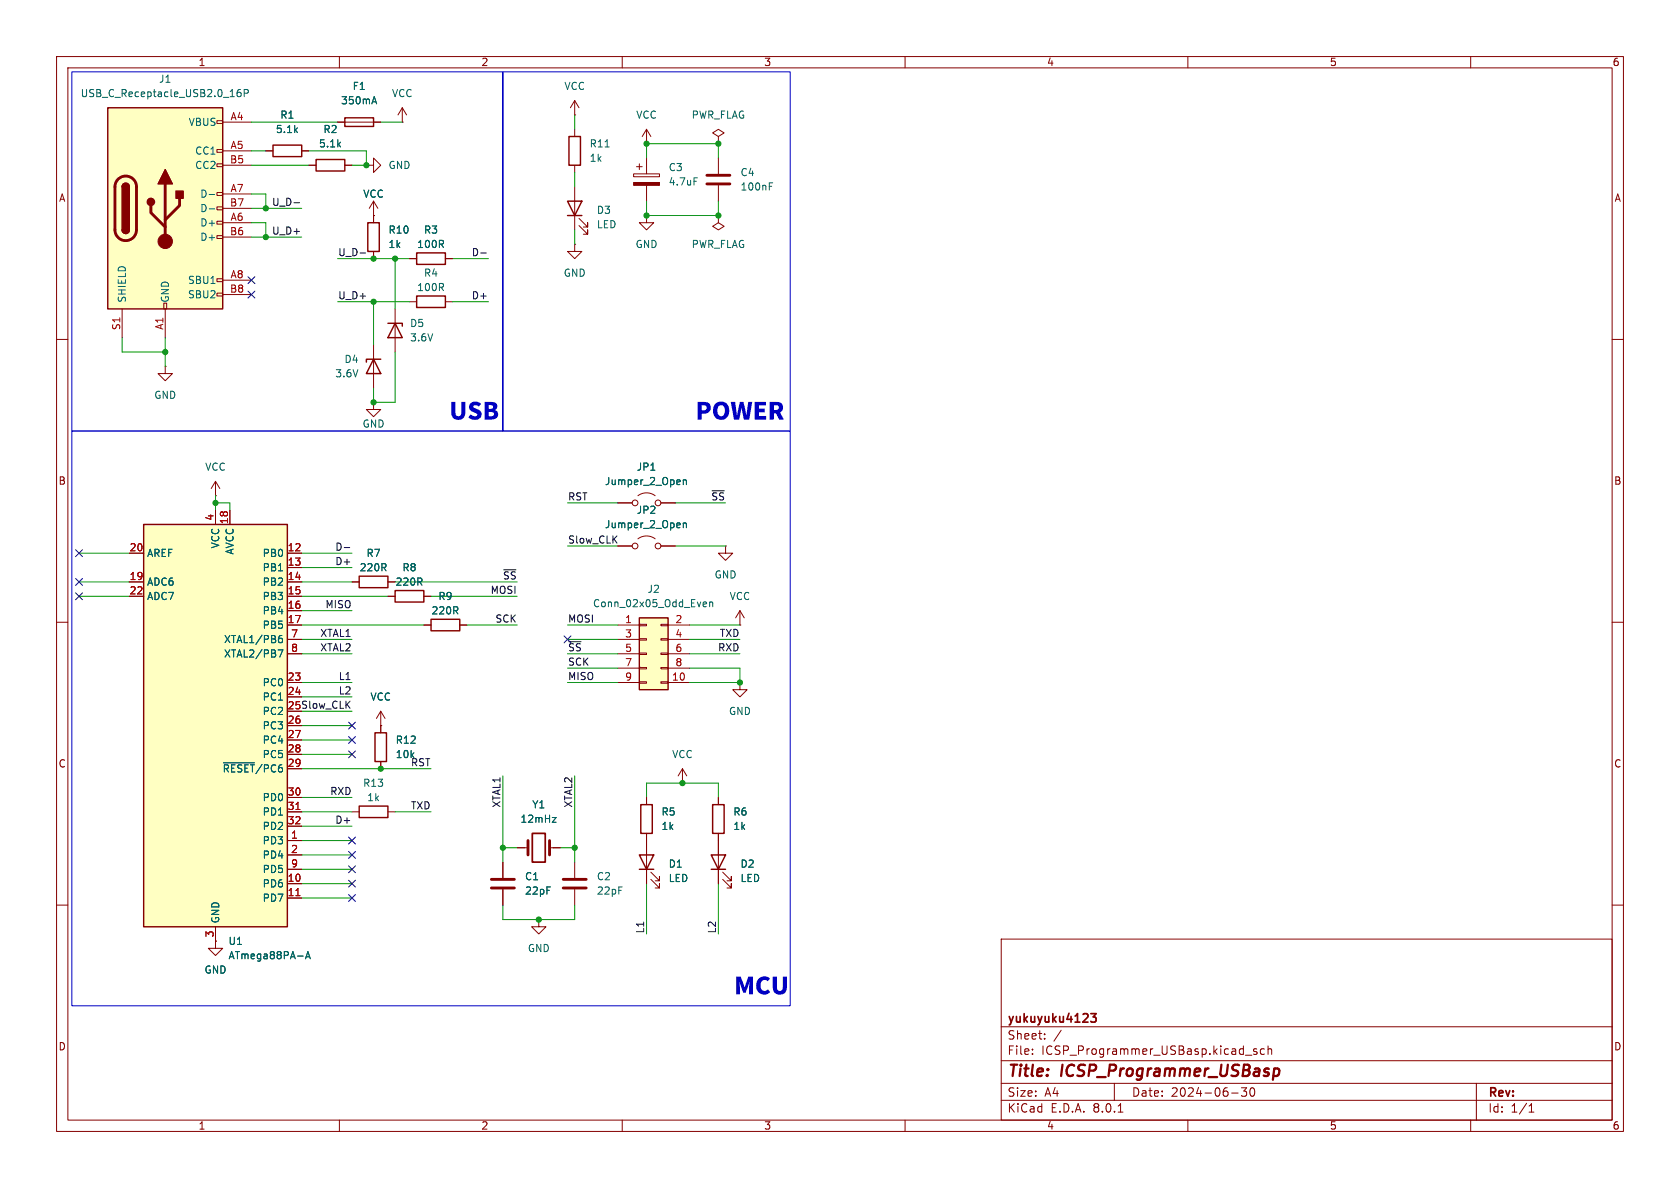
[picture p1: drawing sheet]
<svg xmlns="http://www.w3.org/2000/svg" width="297mm" height="210mm" viewBox="0 0 297 210" stroke-linecap="round" stroke-linejoin="round" font-family="sans-serif">
<g fill="none" stroke="#840000" stroke-width=".18">
<path d="M10 10h277v190h-277zM12 12h273v186h-273zM60 10v2M110 10v2M160 10v2M210 10v2M260 10v2M66 38.1h.1M66 35.6l-.7 1.2M66 35.6v2.5M66 35.6l.8 1.2M112 30.7h4.6v.5h-4.6z"/>
<path d="M112.5 29.5h1M113 29v1M114.3 25.4h.1M114.3 22.9v2.5M114.3 27.9v2.8M114.3 32.8v2.8M114.3 22.9l-.8 1.2M114.3 22.9l.8 1.2M10 60h2M285 60h2M38.1 87.6h.1M38.1 85.1l-.8 1.3"/>
<path d="M38.1 85.1v2.5M38.1 85.1l.8 1.3M10 110h2M285 110h2M10 160h2M285 160h2M38.1 166.4v1.2h1.3l-1.3 1.3-1.3-1.3h1.3M38.1 166.4h.1M177 166h108v32h-108zM60 198v2M110 198v2M160 198v2"/>
<path d="M177 194.5h108M177 191.5h108M177 187.5h108M177 181.5h108M182.5 186.3v.1M182.5 185.5v.1M184.7 183.6v.1M184.7 182.8v.1M187.6 182.1l-1.3 2M197 191.5v3M197.7 196.6h.8M210 198v2"/>
<path d="M217.7 193.2h1.2M220.2 186.5h1.1M220.4 192.3l-.5 .6 .4 .1v.7l-.2 .1h-.4l-.2-.1M221.1 192.4a.81 .81 0 0 0 .4 1.4l.2-.1 .1-.5-.1-.8M222.2 185.5l-.4-.1-.2 .2 .1 .2 .5 .2v.3h-.6M223.5 185.5l-.4-.1-.3 .3v.4l.2 .2h.5M224.2 185.5l.2-.1 .3 .1 .1 .9M224.2 184.9v1.5M260 198v2M261 191.5v6.5M270.3 196.6h.9M270.3 195.5l.4-.4v1.5"/>
</g>
<path d="M225.5 188.9h.3l.3 .2v.7a.66 .66 0 0 1-.8 .4" fill="none" stroke="#840000" stroke-width=".4"/>
<path d="M192.8 179.2h1l-.5 .6 .4 .1v.6l-.2 .2-.6-.1" fill="none" stroke="#840000" stroke-width=".3"/>
<path d="M112 32.3h4.6v.5h-4.6z" fill="#840000" stroke="#840000" stroke-width=".18"/>
<path d="M122.7 31.4h.6" fill="none" stroke="#006464" stroke-width=".18"/>
<path d="M25.4 92.7h25.4v71.1h-25.4z" fill="#ffffc2"/>
<path d="M25.4 92.7h25.4v71.1h-25.4zM76.2 109.5h5.1v2h-5.1z" fill="none" stroke="#840000" stroke-width=".25"/>
<g fill="none" stroke="#840000" stroke-width=".18">
<path d="M22.9 97.8h2.5M38.1 90.2v2.5M40.6 90.2v2.5M50.8 97.8h2.5M22.9 102.9h2.5M22.9 105.4h2.5M50.8 100.3h2.5M50.8 102.9h2.5M50.8 105.4h2.5M50.8 108h2.5M50.8 110.5h2.5M50.8 113h2.5"/>
<path d="M50.8 115.6h2.5M74.9 110.5h1.3M81.3 110.5h1.2M50.8 120.7h2.5M50.8 123.2h2.5M50.8 128.3h2.5M50.8 130.8h2.5M50.8 133.4h2.5M50.8 135.9h2.5M50.8 148.6h2.5M50.8 156.2h2.5M50.8 158.8h2.5"/>
<path d="M50.8 151.1h2.5M50.8 141h2.5M50.8 143.5h2.5M50.8 146.1h2.5M50.8 153.7h2.5M38.1 163.8v2.6"/>
</g>
<path d="M52.3 158.3h.7M52.3 143.1h.7" fill="none" stroke="#a90000" stroke-width=".18"/>
<path d="M49.2 114.9h.8l-.5 1.2M49.3 112.9l.4-.1 .2 .3-.1 .4-.3 .1-.2-.1M49.8 112.3l-.3 .1-.2 .2M39.5 134.8h5.5M54 169.5l.4-1.3 .5 1.3M54.1 169.1h.6" fill="none" stroke="#006464" stroke-width=".18"/>
<path d="M113 109.2h5.1v12.7h-5.1z" fill="#ffffc2"/>
<g fill="none" stroke="#840000" stroke-width=".18">
<path d="M69.8 54.6v7.6M72.4 53.3h1.3M78.7 53.3h1.3M66 71.1v1.3h1.3l-1.3 1.3-1.2-1.3h1.2M66 71.1h.1M109.2 88.9h2.6M109.2 96.5h2.6M112.8 87.6a2.54 2.54 0 0 1 3 0M112.8 95.3a2.54 2.54 0 0 1 3 0M116.8 88.9h2.6M116.8 96.5h2.6M128.3 96.5v1.3h1.2l-1.2 1.3-1.3-1.3h1.3"/>
<path d="M128.3 96.5h.1M109.2 110.5h3.8M109.2 113h3.8M109.2 115.6h3.8M109.2 118.1h3.8M113 118h1.3v.2h-1.3zM113 115.4h1.3v.3h-1.3zM113 112.9h1.3v.3h-1.3zM113 110.4h1.3v.2h-1.3zM116.8 118h1.3v.2h-1.3zM116.8 115.4h1.3v.3h-1.3zM116.8 112.9h1.3v.3h-1.3z"/>
<path d="M116.8 110.4h1.3v.2h-1.3zM118.1 110.5h3.8M118.1 113h3.8M118.1 115.6h3.8M118.1 118.1h3.8M130.8 110.5h.1M130.8 108l-.8 1.2M130.8 108v2.5M130.8 108l.8 1.2M67.3 128.3v1.2M67.3 134.6v1.3M109.2 120.7h3.8"/>
<path d="M113 120.5h1.3v.3h-1.3zM116.8 120.5h1.3v.3h-1.3zM118.1 120.7h3.8M120.6 138.4h.1M120.6 135.9l-.7 1.3M120.6 135.9v2.5M120.6 135.9l.8 1.3M130.8 120.7v1.2h1.3l-1.3 1.3-1.3-1.3h1.3M130.8 120.7h.1M62.2 143.5h1.3M68.6 143.5h1.2M88.9 152.4v2.8"/>
<path d="M88.9 157.2v2.8M91.4 149.9h1.9M97.2 149.9h1.9M101.6 152.4v2.8M101.6 157.2v2.8M114.3 141v1.2M114.3 147.3v8.9M115.1 155.4l1.5 1.6v-.8v.8h-.8M115.1 154.2l1.5 1.5v-.8v.8h-.8M127 141v1.2M127 147.3v8.9M127.8 155.4l1.5 1.6v-.8v.8h-.8"/>
<path d="M127.8 154.2l1.5 1.5v-.8v.8h-.8M95.2 162.6v1.2h1.3l-1.3 1.3-1.2-1.3h1.2M95.2 162.6h.1"/>
<circle cx="112.3" cy="88.9" r=".51"/>
<circle cx="112.3" cy="96.5" r=".51"/>
<circle cx="116.3" cy="88.9" r=".51"/>
<circle cx="116.3" cy="96.5" r=".51"/>
</g>
<path d="M68.6 57.2h2.5v.5M69.8 57.2l1.3 2.5h-2.5zM73.7 52.3h5v2.1h-5zM113 109.2h5.1v12.7h-5.1zM66.3 129.5h2v5.1h-2zM63.5 142.5h5.1v2h-5.1zM113 151.1h2.6l-1.3 2.6zM113 153.7h2.6M113.3 142.2h2v5.1h-2zM125.7 151.1h2.6l-1.3 2.6zM125.7 153.7h2.6M126 142.2h2v5.1h-2z" fill="none" stroke="#840000" stroke-width=".25"/>
<path d="M120.8 84.8v.9M120.8 92.4v.9M120.8 84.9l.2-.1 .3 .1v.8M120.8 92.6l.2-.2 .3 .1v.8M124.5 106.4l.4 .1v.2l-.6 .1M124.9 107.2l-.4 .1M125.5 106.5l.1-.1 .3 .1 .1 .8M125.5 106.4v.9M97.6 144.5h.7l-.7 .9h.7" fill="none" stroke="#006464" stroke-width=".18"/>
<path d="M86.9 157h4M86.9 155.4h4M93.3 148.6v2.5M97.2 148.6v2.5M99.6 157h4M99.6 155.4h4" fill="none" stroke="#840000" stroke-width=".51"/>
<path d="M94.1 147.3h2.3v5.1h-2.3z" fill="none" stroke="#840000" stroke-width=".3"/>
<path d="M19 19.1h20.4v35.5h-20.4z" fill="#ffffc2"/>
<g fill="none" stroke="#840000" stroke-width=".18">
<path d="M71.1 19.1l-.7 1.2M71.1 19.1v2.5M71.1 19.1l.8 1.2M101.6 17.8v2.5M101.6 17.8l-.8 1.3M101.6 17.8l.8 1.3M38.4 39.1h1v.5h-1zM38.4 36.6h1v.5h-1zM38.4 34h1v.5h-1zM38.4 29h1v.5h-1zM38.4 26.4h1v.5h-1zM38.4 21.3h1v.5h-1z"/>
<path d="M39.4 21.6h5M39.4 26.7h5M39.4 39.4h5M39.4 34.3h5M39.4 29.2h5M39.4 36.8h5M47 26.7h1.3M53.3 26.7h1.3M54.6 29.2h1.3M59.7 21.6h7.6M61 29.2h1.2M64.8 29.2h1.2v-1.3l1.3 1.3-1.3 1.3v-1.3"/>
<path d="M64.8 29.2h.1M66 38.1h.1M66 38.1v1.3M71.1 21.6h.1M101.6 20.3h.1M101.6 22.9v1.2M101.6 29.2v1.3M101.6 33v7.6M102.4 39.9l1.5 1.5v-.8v.8h-.8M102.4 38.6l1.5 1.5v-.7v.7h-.8M114.3 38.1v1.3h1.3l-1.3 1.2-1.3-1.2h1.3M114.3 38.1h.1"/>
<path d="M127 38.1v1.3l1 .6-1 .6-1-.6 1-.6M127 38.1h.1M127 24.1l1-.6-1-.6-1 .6 1 .6v1.3M127 25.4h.1M127 27.9v2.8M127 32.8v2.8M21.6 54.6v5.1M29 53.6h.5v1h-.5zM29.2 54.6v5.1M38.4 51.8h1v.5h-1zM38.4 49.3h1v.5h-1zM38.4 41.7h1v.5h-1z"/>
<path d="M39.4 49.5h5M39.4 41.9h5M39.4 52.1h5M66 44.5v1.2M72.4 45.7h1.3M78.7 45.7h1.3M101.6 43.2v1.3h1.3l-1.3 1.2-1.3-1.2h1.3M101.6 43.2h.1M29.2 64.8v1.2h1.3l-1.3 1.3-1.3-1.3h1.3M29.2 64.8h.1M66 61v7.6M22.9 97.8h2.5"/>
<path d="M38.1 90.2v2.5M40.6 90.2v2.5M50.8 97.8h2.5M109.2 96.5h2.6M109.2 88.9h2.6M116.8 96.5h2.6M116.8 88.9h2.6M22.9 102.9h2.5M22.9 105.4h2.5M50.8 102.9h2.5M50.8 105.4h2.5M50.8 110.5h2.5"/>
<path d="M50.8 100.3h2.5M50.8 108h2.5M50.8 113h2.5M50.8 115.6h2.5M62.2 102.9h1.3M68.6 102.9h1.2M68.6 105.4h1.2M74.9 105.4h1.3M74.9 110.5h1.3M81.3 110.5h1.2M50.8 120.7h2.5M50.8 123.2h2.5"/>
<path d="M50.8 128.3h2.5M50.8 130.8h2.5M50.8 133.4h2.5M50.8 135.9h2.5M67.3 128.3h.1M67.3 125.7l-.8 1.3M67.3 125.7v3.8M67.3 134.6v1.3M67.3 125.7l.8 1.3M50.8 148.6h2.5M50.8 156.2h2.5M50.8 158.8h2.5"/>
<path d="M50.8 151.1h2.5M50.8 141h2.5M50.8 143.5h2.5M50.8 146.1h2.5M50.8 153.7h2.5M88.9 152.4v2.8M88.9 157.2v2.8M91.4 149.9h1.3M97.8 149.9h1.3M114.3 141v1.2M114.3 147.3v3.8M114.3 153.7v2.5"/>
<path d="M127 141v1.2M127 147.3v3.8M127 153.7v2.5M38.1 166.4h.1M38.1 163.8v2.6"/>
</g>
<g fill="none" stroke="#840000" stroke-width=".25">
<path d="M19 19.1h20.4v35.5h-20.4zM21.6 33a.64 .64 0 0 1 .6-.6 .64 .64 0 0 1 .7 .6M48.3 25.7h5v2h-5zM55.9 28.2h5.1v2h-5.1zM61 20.8h5v1.6h-5zM65 39.4h2.1v5.1h-2.1zM100.3 35.6h2.6l-1.3 2.5zM100.3 38.1h2.6M100.6 24.1h2v5.1h-2zM21.6 40.6a.64 .64 0 0 0 .6 .7 .64 .64 0 0 0 .7-.7M73.7 44.7h5v2h-5zM66 63.5l1.3 2.5h-2.5z"/>
<path d="M67.3 63.5h-2.5v.5M63.5 101.9h5.1v2h-5.1zM69.8 104.4h5.1v2h-5.1z"/>
</g>
<path d="M20.9 31.7a1.91 1.91 0 0 1 2-.4 1.91 1.91 0 0 1 1.2 1.7v7.6a1.91 1.91 0 0 1-1.9 1.9 1.91 1.91 0 0 1-1.9-1.9v-7.7l.2-.7zM26.7 36.3v1.3l2.5 2.5M29.2 32.5v10.2M31.7 35.1v1.2l-2.5 2.6M125 32.5h4M125 31h4" fill="none" stroke="#840000" stroke-width=".51"/>
<g fill="#840000" stroke="#840000" stroke-width=".25">
<path d="M21.6 40.6h1.3a.64 .64 0 0 1-.7 .7 .64 .64 0 0 1-.6-.7z"/>
<path d="M21.6 33h1.3v7.6h-1.3z"/>
<path d="M21.8 32.6a.64 .64 0 0 1 .7-.2 .64 .64 0 0 1 .4 .6h-1.3z"/>
<path d="M29.2 30l1.3 2.5h-2.6z"/>
<path d="M31.1 33.8h1.3v1.3h-1.3z"/>
<circle cx="26.7" cy="35.7" r=".63"/>
</g>
<circle cx="29.2" cy="42.7" r="1.27" fill="#840000" stroke="#840000" stroke-width=".18"/>
<g fill="none" stroke="#006464" stroke-width=".18">
<path d="M42.5 15.8l-.3 .1a.86 .86 0 0 0 0 1.2l.4-.1v-.5l-.2-.2-.4 .1-.1 .1M43.2 16.5l.6-.1 .1-.2-.1-.3-.6-.1v1.3M65.9 18h.6M66.2 17.1l.4 1.3M37 34.4h1M37 36.9h1M107 26h.7M136 32.9h.4M136 32.3h.6M120.8 84.8v.9M120.8 92.4v.9M120.8 92.6l.2-.2 .3 .1v.8"/>
<path d="M120.8 84.9l.2-.1 .3 .1v.8M49.2 114.9h.8l-.5 1.2M49.3 112.9l.4-.1 .2 .3-.1 .4-.3 .1-.2-.1M49.8 112.3l-.3 .1-.2 .2M39.5 134.8h5.5M97.6 144.5h.7l-.7 .9h.7M54 169.5l.4-1.3 .5 1.3M54.1 169.1h.6"/>
</g>
<path d="M52 35.8h.9M63.7 44.7h.9M85 44.7h1M60.9 96.8h.9" fill="none" stroke="#0f0f0f" stroke-width=".18"/>
<path d="M12.7 12.7h76.2v63.5h-76.2zM88.9 12.7h50.8v63.5h-50.8zM12.7 76.2h127v101.6h-127z" fill="none" stroke="#0000c2" stroke-width=".18"/>
<g fill="none" stroke="#009600" stroke-width=".18">
<path d="M44.4 29.2h10.2M44.4 26.7h2.6M44.4 21.6h15.3M44.4 36.8h8.9M44.4 34.3h2.6v2.5M44.4 39.4h2.6v2.5M54.6 26.7h10.2v2.5h-2.6M67.3 21.6h3.8M101.6 20.3v2.6M101.6 30.5v2.5M114.3 27.9v-2.5h12.7v2.5M114.3 35.6v2.5h12.7v-2.5"/>
<path d="M21.6 59.7v2.5h7.6M29.2 59.7v5.1M44.4 41.9h8.9M59.7 53.3h12.7M59.7 45.7h12.7M66 53.3v7.7M69.8 45.7v8.9M80 53.3h6.4M80 45.7h6.4M101.6 40.6v2.6M69.8 62.2v8.9h-3.8v-2.5M14 97.8h8.9"/>
<path d="M38.1 88.9h2.5v1.3M38.1 87.6v2.6M53.3 97.8h8.9M100.3 88.9h8.9M100.3 96.5h8.9M119.4 88.9h8.9M119.4 96.5h8.9M14 105.4h8.9M14 102.9h8.9M53.3 115.6h8.9M53.3 105.4h15.3M53.3 102.9h8.9"/>
<path d="M53.3 110.5h21.6M53.3 113h8.9M53.3 100.3h8.9M53.3 108h8.9M69.8 102.9h21.6M76.2 105.4h15.2M82.5 110.5h8.9M100.3 115.6h8.9M100.3 110.5h8.9M100.3 113h8.9M100.3 118.1h8.9M121.9 118.1h8.9v2.6h-8.9"/>
<path d="M121.9 115.6h8.9M121.9 110.5h8.9M121.9 113h8.9M53.3 120.7h8.9M53.3 128.3h8.9M53.3 125.7h8.9M53.3 123.2h8.9M53.3 135.9h22.9M53.3 130.8h8.9M53.3 133.4h8.9M88.9 137.2v15.2M100.3 120.7h8.9"/>
<path d="M101.6 137.2v15.2M53.3 158.8h8.9M53.3 156.2h8.9M53.3 153.7h8.9M53.3 151.1h8.9M53.3 141h8.9M53.3 146.1h8.9M53.3 148.6h8.9M53.3 143.5h8.9M69.8 143.5h6.4M88.9 149.9h2.5M99.1 149.9h2.5"/>
<path d="M114.3 141v-2.6h12.7v2.6M114.3 156.2v8.9M127 156.2v8.9M88.9 160v2.6h12.7v-2.6"/>
</g>
<g fill="none" stroke="#000084" stroke-width=".18">
<path d="M43.8 48.9l1.3 1.2M43.8 51.5l1.3 1.2M45.1 48.9l-1.3 1.2M45.1 51.5l-1.3 1.2M13.4 97.2l1.2 1.2M14.6 97.2l-1.2 1.2M13.4 104.8l1.2 1.2M13.4 102.3l1.2 1.2M14.6 104.8l-1.2 1.2M14.6 102.3l-1.2 1.2M99.7 112.4l1.2 1.2M100.9 112.4l-1.2 1.2"/>
<path d="M61.6 130.2l1.2 1.2M61.6 127.7l1.2 1.2M61.6 132.7l1.2 1.3M62.8 130.2l-1.2 1.2M62.8 127.7l-1.2 1.2M62.8 132.7l-1.2 1.3M61.6 155.6l1.2 1.2M61.6 158.1l1.2 1.3M61.6 153.1l1.2 1.2M61.6 148l1.2 1.2M61.6 150.5l1.2 1.2M62.8 155.6l-1.2 1.2"/>
<path d="M62.8 158.1l-1.2 1.3M62.8 153.1l-1.2 1.2M62.8 148l-1.2 1.2M62.8 150.5l-1.2 1.2"/>
</g>
<path d="M52.3 158.3h.7M52.3 143.1h.7" fill="none" stroke="#a90000" stroke-width=".18"/>
<g fill="#009600" stroke="#009600" stroke-width=".18">
<circle cx="38.1" cy="88.9" r=".46"/>
<circle cx="67.3" cy="135.9" r=".46"/>
<circle cx="88.9" cy="149.9" r=".46"/>
<circle cx="64.8" cy="29.2" r=".46"/>
<circle cx="114.3" cy="38.1" r=".46"/>
<circle cx="127" cy="38.1" r=".46"/>
<circle cx="114.3" cy="25.4" r=".46"/>
<circle cx="127" cy="25.4" r=".46"/>
<circle cx="130.8" cy="120.7" r=".46"/>
<circle cx="95.2" cy="162.6" r=".46"/>
<circle cx="101.6" cy="149.9" r=".46"/>
<circle cx="66" cy="53.3" r=".46"/>
<circle cx="66" cy="71.1" r=".46"/>
<circle cx="69.8" cy="45.7" r=".46"/>
<circle cx="66" cy="45.7" r=".46"/>
<circle cx="29.2" cy="62.2" r=".46"/>
<circle cx="47" cy="36.8" r=".46"/>
<circle cx="47" cy="41.9" r=".46"/>
<circle cx="120.6" cy="138.4" r=".46"/>
</g>
<g font-size="4.2" fill="#0000c2">
<text x="79.4" y="75">USB</text>
<text x="123" y="75">POWER</text>
<text x="129.8" y="176.6">MCU</text>
</g>
<g font-size="2.8" fill="#840000">
<text x="178" y="190.9">Title:</text>
<text x="187.7" y="190.9">ICSP_Programmer_USBasp</text>
</g>
<g font-size="2.1" fill="#840000">
<text x="178" y="184">Sheet:</text>
<text x="178" y="181.2">yukuyuku4123</text>
<text x="178" y="186.7">File:</text>
<text x="184.1" y="186.7">ICSP_Programmer_USBasp.kicad_sch</text>
<text x="178" y="196.9">KiCad</text>
<text x="178" y="194.1">Size:</text>
<text x="184.7" y="194.1">A4</text>
<text x="185.7" y="196.9">E.D.A.</text>
<text x="193.3" y="196.9">8.0.1</text>
<text x="200" y="194.1">Date:</text>
<text x="207" y="194.1">2024-06-30</text>
<text x="263" y="194.3">Rev:</text>
<text x="263" y="196.9">Id:</text>
<text x="267.1" y="196.9">1/1</text>
</g>
<g font-size="1.8" fill="#840000">
<text x="35" y="11.9">1</text>
<text x="85" y="11.9">2</text>
<text x="135" y="11.9">3</text>
<text x="185" y="11.9">4</text>
<text x="235" y="11.9">5</text>
<text x="285" y="11.9">6</text>
<text x="10.3" y="35.9">A</text>
<text x="285.3" y="35.9">A</text>
<text x="10.3" y="85.9">B</text>
<text x="285.3" y="85.9">B</text>
<text x="50.8" y="125.5">25 Slow_CLK</text>
<text x="10.3" y="135.9">C</text>
<text x="285.3" y="135.9">C</text>
<text x="10.3" y="185.9">D</text>
<text x="285.3" y="185.9">D</text>
<text x="35" y="199.9">1</text>
<text x="85" y="199.9">2</text>
<text x="135" y="199.9">3</text>
<text x="185" y="199.9">4</text>
<text x="235" y="199.9">5</text>
<text x="285" y="199.9">6</text>
</g>
<g font-size="1.8" fill="#006464">
<text x="14.2" y="17.4">USB_C_Receptacle_USB2.0_16P</text>
<text x="28" y="14.8">J1</text>
<text x="62.2" y="16.1">F1</text>
<text x="69.2" y="17.4">VCC</text>
<text x="99.7" y="16.1">VCC</text>
<text x="33.3" y="22.5">VBUS</text>
<text x="48.7" y="23.7">5.1k</text>
<text x="49.5" y="21.2">R1</text>
<text x="57.1" y="23.7">R2</text>
<text x="60.2" y="18.6">350mA</text>
<text x="112.4" y="21.2">VCC</text>
<text x="122.2" y="21.2">PWR_FLAG</text>
<text x="34.4" y="27.5">CC1</text>
<text x="56.3" y="26.3">5.1k</text>
<text x="104.1" y="26.3">R11</text>
<text x="104.1" y="28.8">1k</text>
<text x="34.4" y="30.1">CC2</text>
<text x="35.3" y="35.2">D-</text>
<text x="64.1" y="35.2">VCC</text>
<text x="68.6" y="30.1">GND</text>
<text x="118.1" y="30.5">C3</text>
<text x="118.1" y="33">4.7uF</text>
<text x="130.8" y="31.3">C4</text>
<text x="130.8" y="33.9">100nF</text>
<text x="35.3" y="40.2">D+</text>
<text x="35.3" y="37.7">D-</text>
<text x="68.6" y="41.5">R10</text>
<text x="74.9" y="41.5">R3</text>
<text x="105.4" y="38">D3</text>
<text x="105.4" y="40.6">LED</text>
<text x="35.3" y="42.8">D+</text>
<text x="68.6" y="44">1k</text>
<text x="73.6" y="44">100R</text>
<text x="112.3" y="44">GND</text>
<text x="122.2" y="44">PWR_FLAG</text>
<text x="22.5" y="53.6" transform="rotate(-90 22.5 53.6)">SHIELD</text>
<text x="30.1" y="53.6" transform="rotate(-90 30.1 53.6)">GND</text>
<text x="33.1" y="50.4">SBU1</text>
<text x="33.1" y="52.9">SBU2</text>
<text x="73.6" y="51.7">100R</text>
<text x="74.9" y="49.1">R4</text>
<text x="99.6" y="49.1">GND</text>
<text x="72.4" y="58">D5</text>
<text x="60.8" y="64.4">D4</text>
<text x="72.4" y="60.6">3.6V</text>
<text x="27.2" y="70.7">GND</text>
<text x="59.2" y="66.9">3.6V</text>
<text x="64" y="75.8">GND</text>
<text x="36.2" y="83.4">VCC</text>
<text x="112.5" y="83.4">JP1</text>
<text x="106.9" y="86">Jumper_2_Open</text>
<text x="106.9" y="93.6">Jumper_2_Open</text>
<text x="112.5" y="91">JP2</text>
<text x="25.9" y="98.7">AREF</text>
<text x="39" y="97" transform="rotate(-90 39 97)">VCC</text>
<text x="41.5" y="98.1" transform="rotate(-90 41.5 98.1)">AVCC</text>
<text x="46.3" y="98.7">PB0</text>
<text x="46.3" y="101.2">PB1</text>
<text x="63.5" y="101.2">220R</text>
<text x="64.7" y="98.7">R7</text>
<text x="71" y="101.2">R8</text>
<text x="25.9" y="103.7">ADC6</text>
<text x="25.9" y="106.3">ADC7</text>
<text x="46.3" y="103.7">PB2</text>
<text x="46.3" y="106.3">PB3</text>
<text x="69.8" y="103.7">220R</text>
<text x="77.4" y="106.3">R9</text>
<text x="104.7" y="107.5">Conn_02x05_Odd_Even</text>
<text x="114.4" y="105">J2</text>
<text x="126.2" y="102.5">GND</text>
<text x="128.9" y="106.3">VCC</text>
<text x="39.5" y="113.9">XTAL1/PB6</text>
<text x="46.3" y="108.8">PB4</text>
<text x="46.3" y="111.4">PB5</text>
<text x="76.2" y="108.8">220R</text>
<text x="39.5" y="116.4">XTAL2/PB7</text>
<text x="46.3" y="121.5">PC0</text>
<text x="46.3" y="124.1">PC1</text>
<text x="65.4" y="124.1">VCC</text>
<text x="46.3" y="126.6">PC2</text>
<text x="46.3" y="129.1">PC3</text>
<text x="46.3" y="131.7">PC4</text>
<text x="69.9" y="131.7">R12</text>
<text x="128.8" y="126.6">GND</text>
<text x="39.3" y="136.8">~{RESET}/PC6</text>
<text x="46.3" y="134.2">PC5</text>
<text x="69.9" y="134.2">10k</text>
<text x="118.7" y="134.2">VCC</text>
<text x="46.3" y="141.8">PD0</text>
<text x="64.1" y="139.3">R13</text>
<text x="64.8" y="141.8">1k</text>
<text x="94" y="143.1">Y1</text>
<text x="46.3" y="149.5">PD3</text>
<text x="46.3" y="144.4">PD1</text>
<text x="46.3" y="146.9">PD2</text>
<text x="91.9" y="145.6">12mHz</text>
<text x="116.8" y="144.4">R5</text>
<text x="116.8" y="146.9">1k</text>
<text x="129.5" y="144.4">R6</text>
<text x="129.5" y="146.9">1k</text>
<text x="46.3" y="152">PD4</text>
<text x="46.3" y="154.5">PD5</text>
<text x="92.7" y="155.8">C1</text>
<text x="105.4" y="155.8">C2</text>
<text x="118.1" y="153.6">D1</text>
<text x="130.8" y="153.6">D2</text>
<text x="46.3" y="157.1">PD6</text>
<text x="46.3" y="159.6">PD7</text>
<text x="92.7" y="158.3">22pF</text>
<text x="105.4" y="158.3">22pF</text>
<text x="118.1" y="156.1">LED</text>
<text x="130.8" y="156.1">LED</text>
<text x="39" y="163.3" transform="rotate(-90 39 163.3)">GND</text>
<text x="40.3" y="167.2">U1</text>
<text x="36.1" y="172.3">GND</text>
<text x="40.3" y="169.8">ATmega88PA-A</text>
<text x="93.2" y="168.5">GND</text>
</g>
<g font-size="1.8" fill="#a90000">
<text x="40.7" y="21.3">A4</text>
<text x="40.6" y="29">B5</text>
<text x="40.7" y="26.4">A5</text>
<text x="40.7" y="34">A7</text>
<text x="40.6" y="41.7">B6</text>
<text x="40.6" y="36.6">B7</text>
<text x="40.7" y="39.1">A6</text>
<text x="40.6" y="51.8">B8</text>
<text x="40.7" y="49.3">A8</text>
<text x="21.3" y="58.5" transform="rotate(-90 21.3 58.5)">S1</text>
<text x="29" y="58.4" transform="rotate(-90 29 58.4)">A1</text>
<text x="37.8" y="92.1" transform="rotate(-90 37.8 92.1)">4</text>
<text x="40.4" y="92.8" transform="rotate(-90 40.4 92.8)">18</text>
<text x="22.8" y="97.5">20</text>
<text x="50.8" y="97.5">12</text>
<text x="50.8" y="100.1">13</text>
<text x="22.8" y="102.6">19</text>
<text x="22.8" y="105.2">22</text>
<text x="50.8" y="102.6">14</text>
<text x="50.8" y="105.2">15</text>
<text x="50.8" y="107.7">16</text>
<text x="50.8" y="110.2">17</text>
<text x="51.4" y="112.8">7</text>
<text x="110.4" y="110.2">1</text>
<text x="110.4" y="112.8">3</text>
<text x="119.3" y="110.2">2</text>
<text x="119.3" y="112.8">4</text>
<text x="51.4" y="115.3">8</text>
<text x="110.4" y="115.3">5</text>
<text x="110.4" y="117.9">7</text>
<text x="119.3" y="115.3">6</text>
<text x="119.3" y="117.9">8</text>
<text x="50.8" y="120.4">23</text>
<text x="50.8" y="122.9">24</text>
<text x="50.8" y="125.5">25</text>
<text x="110.4" y="120.4">9</text>
<text x="118.7" y="120.4">10</text>
<text x="50.8" y="128">26</text>
<text x="50.8" y="130.6">27</text>
<text x="50.8" y="133.1">28</text>
<text x="50.8" y="135.6">29</text>
<text x="50.8" y="140.7">30</text>
<text x="50.8" y="143.3">31</text>
<text x="50.8" y="145.8">32</text>
<text x="51.4" y="148.3">1</text>
<text x="50.8" y="156">10</text>
<text x="51.4" y="150.9">2</text>
<text x="51.4" y="153.4">9</text>
<text x="50.8" y="158.5">11</text>
<text x="37.8" y="165.8" transform="rotate(-90 37.8 165.8)">3</text>
</g>
<g font-size="1.8" fill="#0f0f0f">
<text x="48" y="36.5">U_D-</text>
<text x="48" y="41.6">U_D+</text>
<text x="59.7" y="45.4">U_D-</text>
<text x="83.3" y="45.4">D-</text>
<text x="59.7" y="53">U_D+</text>
<text x="83.3" y="53">D+</text>
<text x="100.3" y="88.6">RST</text>
<text x="125.6" y="88.6">~{SS}</text>
<text x="59.2" y="97.4">D-</text>
<text x="59.2" y="100">D+</text>
<text x="100.3" y="96.2">Slow_CLK</text>
<text x="57.4" y="107.6">MISO</text>
<text x="86.6" y="105.1">MOSI</text>
<text x="88.8" y="102.5">~{SS}</text>
<text x="56.5" y="112.7">XTAL1</text>
<text x="87.5" y="110.1">SCK</text>
<text x="100.3" y="110.1">MOSI</text>
<text x="127.2" y="112.7">TXD</text>
<text x="56.5" y="115.2">XTAL2</text>
<text x="100.3" y="117.8">SCK</text>
<text x="100.3" y="115.2">~{SS}</text>
<text x="126.9" y="115.2">RXD</text>
<text x="59.8" y="122.8">L2</text>
<text x="59.8" y="120.3">L1</text>
<text x="100.3" y="120.3">MISO</text>
<text x="72.5" y="135.5">RST</text>
<text x="58.3" y="140.6">RXD</text>
<text x="72.5" y="143.2">TXD</text>
<text x="88.6" y="142.9" transform="rotate(-90 88.6 142.9)">XTAL1</text>
<text x="101.3" y="142.9" transform="rotate(-90 101.3 142.9)">XTAL2</text>
<text x="59.2" y="145.7">D+</text>
<text x="114" y="165.1" transform="rotate(-90 114 165.1)">L1</text>
<text x="126.7" y="165.1" transform="rotate(-90 126.7 165.1)">L2</text>
</g>
</svg>
